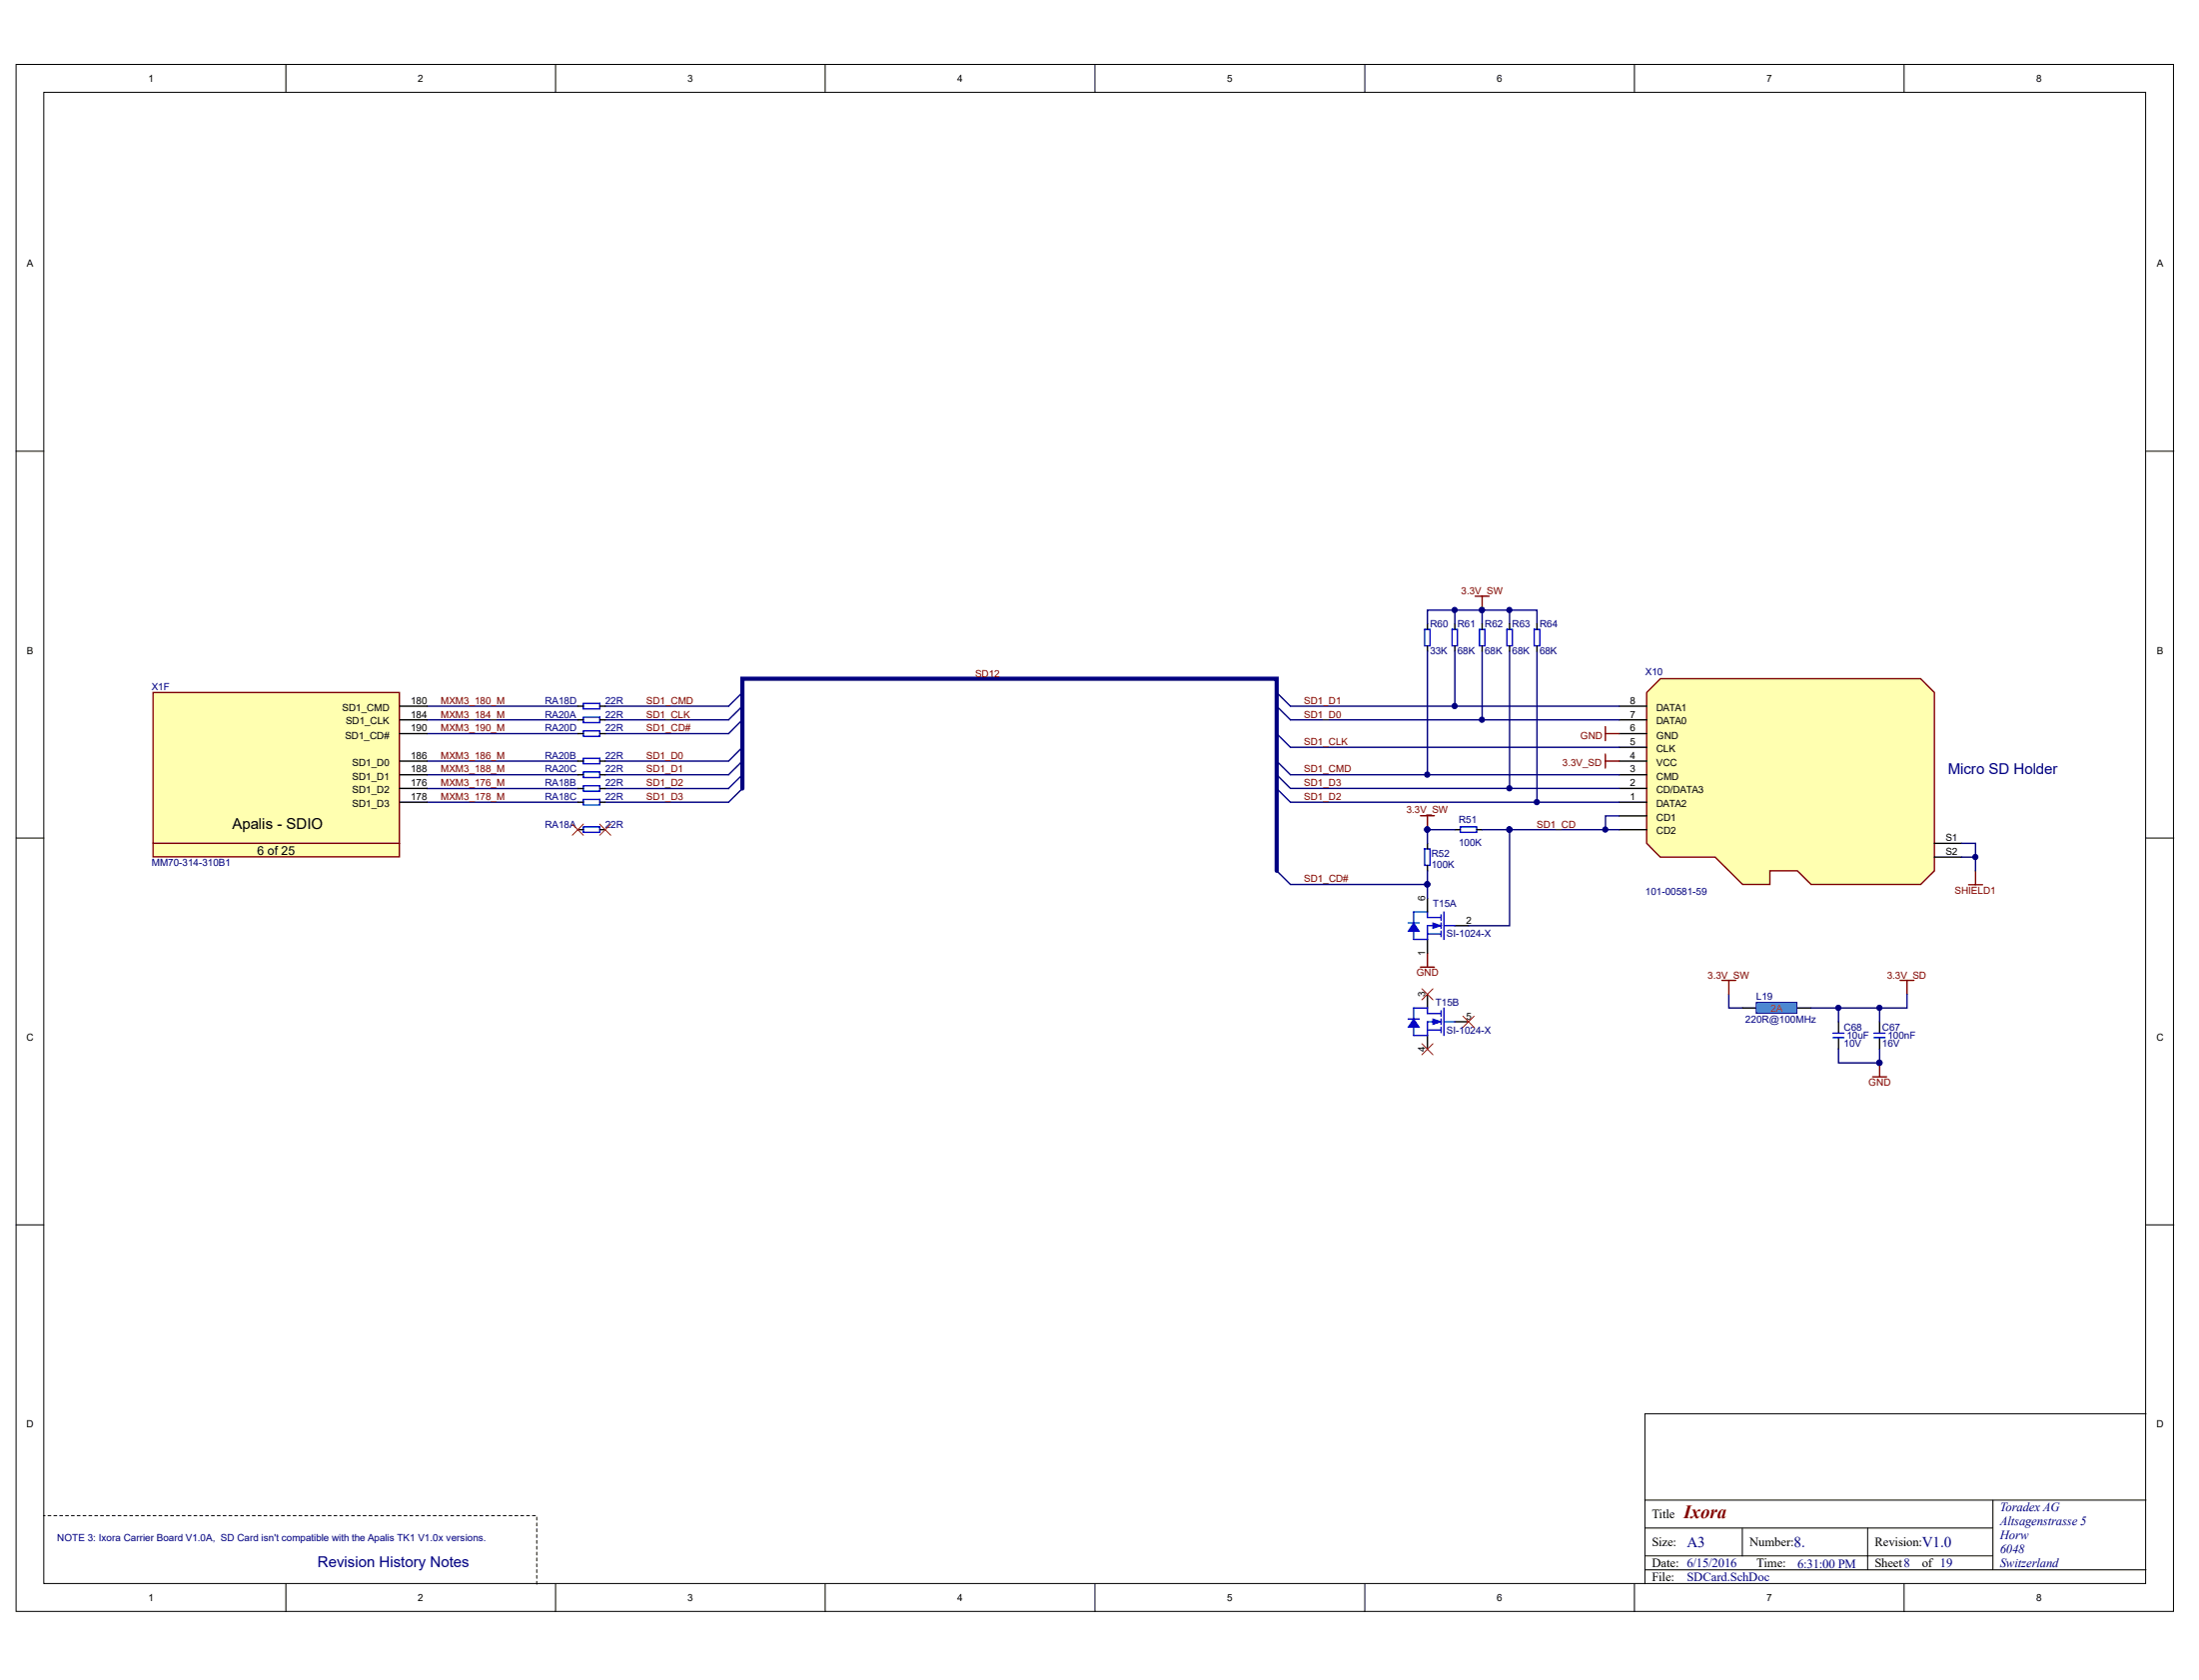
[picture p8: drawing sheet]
<svg xmlns="http://www.w3.org/2000/svg" width="271mm" height="207mm" viewBox="0 0 271 207" stroke-linecap="round" stroke-linejoin="round" font-family="sans-serif">
<g fill="#fff" stroke="#000" stroke-width=".12">
<path d="M2 7.9h265.8v190.7h-265.8z"/>
<path d="M5.4 11.4h259v183.8h-259z"/>
</g>
<g fill="none" stroke="#000" stroke-width=".12">
<path d="M35.2 7.9v3.5M68.4 7.9v3.5M101.7 7.9v3.5M134.9 7.9v3.5M168.2 7.9v3.5M201.4 7.9v3.5M234.6 7.9v3.5M2 55.6h3.4M264.4 55.6h3.4M2 103.3h3.4M264.4 103.3h3.4M2 151h3.4"/>
<path d="M264.4 151h3.4M264.4 174.3h-61.7v10.6M35.2 195.2v3.5M68.4 195.2v3.5M101.7 195.2v3.5M134.9 195.2v3.5M168.2 195.2v3.5M201.4 195.2v3.5M202.7 188.3h42.8M202.7 193.5h61.7M202.7 191.8h42.8M214.7 188.3v3.5"/>
<path d="M230.1 188.3v5.2M234.6 195.2v3.5M245.5 184.9v8.6M264.4 184.9h-61.7v10.3"/>
</g>
<path d="M204.6 83.7h32l1.7 1.7v21.9l-1.7 1.7h-13.5l-1.7-1.7h-3.3v1.7h-3.4l-3.4-3.3h-6.7l-1.7-1.7v-18.6z" fill-rule="evenodd" fill="#ffffb0" stroke="#800000" stroke-width=".17"/>
<g fill="none" stroke="#000" stroke-width=".17">
<path d="M199.5 98.9h3.4M199.5 97.2h3.4M199.5 95.5h3.4M199.5 93.8h3.4M199.5 92.1h3.4M199.5 90.4h3.4M199.5 88.7h3.4M199.5 87h3.4M199.5 100.6h3.4M199.5 102.3h3.4M238.3 104h3.4M238.3 105.7h3.4"/>
<path d="M214.7 124.2h1.7M221.4 124.2h1.7M226.5 125.9v1.5M226.5 127.9v1.4M231.6 125.9v1.5M231.6 127.9v1.4"/>
</g>
<path d="M157.3 85.4l1.7 1.6M157.3 87l1.7 1.7M157.3 95.5l1.7 1.7M157.3 97.2l1.7 1.7M157.3 90.4l1.7 1.7M157.3 93.8l1.7 1.7M157.3 107.3l1.7 1.7M213 122.6v1.6h1.7" fill="none" stroke="#000080" stroke-width=".17"/>
<path d="M225.8 127.9h1.4M225.8 127.4h1.4M230.9 127.9h1.3M230.9 127.4h1.3" fill="none" stroke="#00f" stroke-width=".17"/>
<path d="M230.7 132.7h1.7M231.6 131v1.7" fill="none" stroke="#800000" stroke-width=".17"/>
<circle cx="231.6" cy="131" r=".32" fill="#000080" stroke="#000080" stroke-width=".12"/>
<path d="M216.4 123.6h5v1.3h-5z" fill="#09f" stroke="#009" stroke-width=".12"/>
<path d="M175.5 77.6h.7v2h-.7zM178.9 77.6h.7v2h-.7z" fill="none" stroke="#00f" stroke-width=".17"/>
<path d="M175.9 76.9v.7M175.9 79.6v.7M179.2 76.9v.7M179.2 79.6v.7" fill="none" stroke="#000" stroke-width=".17"/>
<g fill="none" stroke="#000080" stroke-width=".17">
<path d="M175.9 76.9v-1.7h13.5v1.7M182.6 75.2v1.7M186 75.2v1.7M52.6 88.7h18.6M52.6 90.4h18.6M52.6 93.8h18.6M52.6 95.5h18.6M52.6 87h18.6M52.6 97.2h18.6M52.6 98.9h18.6M91.5 87l-1.7 1.7h-15.2M91.5 85.4l-1.7 1.6h-15.2"/>
<path d="M91.5 95.5l-1.7 1.7h-15.2M91.5 97.2l-1.7 1.7h-15.2M91.5 88.7l-1.7 1.7h-15.2M91.5 92.1l-1.7 1.7h-15.2M91.5 93.8l-1.7 1.7h-15.2M159 88.7h40.5M159 95.5h40.5M159 87h40.5M159 98.9h40.5M159 97.2h40.5M159 92.1h40.5M175.9 80.3v15.2"/>
<path d="M179.2 80.3v6.7M182.6 80.3v8.4M186 80.3v16.9M189.4 80.3v18.6M226.5 124.2v1.7M231.6 124.2v1.7M235 122.6v1.6h-11.9"/>
</g>
<g fill="#000080" stroke="#000080" stroke-width=".12">
<circle cx="179.2" cy="87" r=".32"/>
<circle cx="182.6" cy="88.7" r=".32"/>
<circle cx="186" cy="97.2" r=".32"/>
<circle cx="186" cy="75.2" r=".32"/>
<circle cx="182.6" cy="75.2" r=".32"/>
<circle cx="175.8" cy="95.5" r=".32"/>
<circle cx="226.5" cy="124.2" r=".32"/>
<circle cx="231.6" cy="124.2" r=".32"/>
<circle cx="189.3" cy="98.9" r=".32"/>
</g>
<path d="M234.1 120.8h1.7M235 120.8v1.8" fill="none" stroke="#800000" stroke-width=".17"/>
<path d="M18.9 85.4h30.3v20.2h-30.3z" fill="#ffffb0" stroke="#800000" stroke-width=".17"/>
<g fill="none" stroke="#800000" stroke-width=".17">
<path d="M181.8 73.5h1.7M182.6 73.5v1.7M197.8 89.6v1.7M197.8 93v1.7M197.8 93.8h1.7M197.8 90.4h1.7M18.9 104h30.4M175 100.6h1.7M175 119.2h1.7M175.9 100.6v1.7M175.9 117.5v1.7M242.5 109.1h1.8"/>
<path d="M243.4 107.3v1.8M212.1 120.8h1.8M213 120.8v1.8"/>
</g>
<g fill="none" stroke="#000" stroke-width=".17">
<path d="M182.6 76.9v.7M182.6 79.6v.7M186 76.9v.7M186 79.6v.7M189.4 76.9v.7M189.4 79.6v.7M49.3 88.7h3.3M49.3 90.4h3.3M49.3 87h3.3M49.3 93.8h3.3M49.3 95.5h3.3M49.3 97.2h3.3"/>
<path d="M49.3 98.9h3.3M71.2 88.7h.7M71.2 90.4h.7M71.2 87h.7M71.2 93.8h.7M71.2 95.5h.7M71.2 98.9h.7M71.2 97.2h.7M73.9 88.7h.7M73.9 90.4h.7M73.9 87h.7M73.9 93.8h.7"/>
<path d="M73.9 95.5h.7M73.9 98.9h.7M73.9 97.2h.7M71.2 102.3h.7M73.9 102.3h.7M175.9 104v.6M175.9 106.7v.6M175.9 110.7v1.7M175.9 115.8v1.7M179.2 102.3h.7M179.2 114.1h1.7M181.9 102.3h.7"/>
<path d="M175.9 122.6v1.6M175.9 127.6v1.7M179.2 125.9h1.7"/>
</g>
<g fill="#000080" stroke="#000080" stroke-width=".12">
<circle cx="182.6" cy="75.2" r=".32"/>
<circle cx="175.8" cy="102.3" r=".32"/>
<circle cx="179.2" cy="75.2" r=".32"/>
<circle cx="243.4" cy="105.6" r=".32"/>
<circle cx="231.6" cy="131" r=".32"/>
<circle cx="186" cy="102.3" r=".32"/>
<circle cx="197.8" cy="102.3" r=".32"/>
<circle cx="175.8" cy="109" r=".32"/>
</g>
<path d="M179.2 75.2v1.7M159 109h16.9M175.9 107.3v3.4M179.2 102.3h-3.3v1.7M182.6 102.3h16.9M186 102.3v11.8h-5.1M199.5 100.6h-1.7v1.7M241.7 104h1.7v3.3M241.7 105.7h1.7M226.5 129.3v1.7h5.1v-1.7" fill="none" stroke="#000080" stroke-width=".17"/>
<path d="M91.5 97.2v-13.5h65.8v23.6" fill="none" stroke="#000080" stroke-width=".51"/>
<g fill="none" stroke="#00f" stroke-width=".17">
<path d="M182.3 77.6h.7v2h-.7zM185.7 77.6h.6v2h-.6zM189 77.6h.7v2h-.7zM71.9 96.9h2v.6h-2zM71.9 98.5h2v.7h-2zM71.9 86.7h2v.7h-2zM71.9 88.4h2v.7h-2zM71.9 93.5h2v.6h-2zM71.9 95.2h2v.6h-2zM71.9 90.1h2v.7h-2zM71.9 101.9h2v.7h-2zM173.5 113.8h1.4"/>
<path d="M175.5 104.6h.7v2.1h-.7zM175.9 115.1h1.7M177.6 114.1h-1.7v1.7h-1.7v-1.2M177.6 113.1h-1.7v-.7h-1.7v1.4M177.6 112.8v.6M177.6 113.8v.6M177.6 114.8v.6M177.9 112.4v3.4M177.9 114.1h1.3M179.9 101.9h2v.7h-2zM173.5 125.6h1.4M175.9 127h1.7"/>
<path d="M177.6 124.9h-1.7v-.7h-1.7v1.4M177.6 125.9h-1.7v1.7h-1.7v-1.2M177.6 124.6v.7M177.6 125.6v.7M177.6 126.6v.7M177.9 124.2v3.4M177.9 125.9h1.3"/>
</g>
<g fill="#00f" stroke="#00f" stroke-width=".12">
<path d="M174.2 113.8l.7 1h-1.4z"/>
<path d="M176.5 113.8l1.1 .3-1.1 .3z"/>
<path d="M174.2 125.6l.7 1h-1.4z"/>
<path d="M176.5 125.6l1.1 .3-1.1 .4z"/>
</g>
<path d="M70.5 101.6l1.4 1.4M71.9 101.6l-1.4 1.4M73.9 101.6l1.4 1.4M75.3 101.6l-1.4 1.4M175.2 121.9l1.4 1.3M175.2 128.6l1.4 1.4M176.6 121.9l-1.4 1.3M176.6 128.6l-1.4 1.4M180.2 125.3l1.4 1.3M181.6 125.3l-1.4 1.3" fill="none" stroke="#f00" stroke-width=".12"/>
<path d="M66.1 195.3v-8.5h-60.7" fill="none" stroke="#000" stroke-width=".12" stroke-dasharray=".4 .4"/>
<text font-size="2.3" fill="#800000" x="207.4" y="187.2">Ixora</text>
<g font-size="1.9" fill="#000080">
<text x="240" y="95.4">Micro SD Holder</text>
<text x="207.8" y="190.7">A3</text>
<text x="221" y="190.7">8.</text>
<text x="236.8" y="190.7">V1.0</text>
<text x="39.1" y="193.2">Revision History Notes</text>
</g>
<text font-size="1.9" x="28.6" y="102.2">Apalis - SDIO</text>
<g font-size="1.6">
<text x="203.5" y="187.2">Title</text>
<text x="203.5" y="190.6">Size:</text>
<text x="215.5" y="190.6">Number:</text>
<text x="231" y="190.6">Revision:</text>
<text x="203.5" y="193.2">Date: 6/15/2016</text>
<text x="203.5" y="194.9">File:</text>
<text x="216.4" y="193.2">Time:</text>
<text x="231" y="193.2">Sheet8</text>
<text x="236.8" y="193.2">of 19</text>
</g>
<g font-size="1.6" fill="#000080">
<text x="246.4" y="186.3">Toradex AG</text>
<text x="246.4" y="188">Altsagenstrasse 5</text>
<text x="246.4" y="189.7">Horw</text>
<text x="246.4" y="191.5">6048</text>
<text x="207.8" y="194.9">SDCard.SchDoc</text>
<text x="221.4" y="193.3">6:31:00 PM</text>
<text x="246.4" y="193.2">Switzerland</text>
</g>
<text font-size="1.5" x="31.7" y="105.3">6 of 25</text>
<g font-size="1.2">
<text x="18.3" y="10.1">1</text>
<text x="51.5" y="10.1">2</text>
<text x="84.7" y="10.1">3</text>
<text x="118" y="10.1">4</text>
<text x="151.2" y="10.1">5</text>
<text x="184.4" y="10.1">6</text>
<text x="217.7" y="10.1">7</text>
<text x="250.9" y="10.1">8</text>
<text x="3.3" y="32.9">A</text>
<text x="265.7" y="32.9">A</text>
<text x="3.3" y="80.6">B</text>
<text x="265.7" y="80.6">B</text>
<text x="42.2" y="87.6">SD1_CMD</text>
<text x="42.6" y="89.3">SD1_CLK</text>
<text x="50.6" y="88.5">184</text>
<text x="50.6" y="86.8">180</text>
<text x="200.8" y="88.5">7</text>
<text x="200.8" y="86.8">8</text>
<text x="204.1" y="89.3">DATA0</text>
<text x="204.1" y="87.6">DATA1</text>
<text x="42.5" y="91">SD1_CD#</text>
<text x="43.4" y="94.4">SD1_D0</text>
<text x="50.6" y="90.2">190</text>
<text x="50.6" y="93.5">186</text>
<text x="50.6" y="95.2">188</text>
<text x="200.8" y="95.2">3</text>
<text x="200.8" y="93.5">4</text>
<text x="200.8" y="91.8">5</text>
<text x="200.8" y="90.2">6</text>
<text x="204.1" y="94.4">VCC</text>
<text x="204.1" y="92.7">CLK</text>
<text x="204.1" y="91">GND</text>
<text x="43.4" y="96.1">SD1_D1</text>
<text x="43.4" y="97.8">SD1_D2</text>
<text x="43.4" y="99.5">SD1_D3</text>
<text x="50.6" y="96.9">176</text>
<text x="50.6" y="98.6">178</text>
<text x="200.8" y="98.6">1</text>
<text x="200.8" y="96.9">2</text>
<text x="204.1" y="99.5">DATA2</text>
<text x="204.1" y="97.8">CD/DATA3</text>
<text x="204.1" y="96.1">CMD</text>
<text x="204.1" y="101.2">CD1</text>
<text x="204.1" y="102.8">CD2</text>
<text x="239.7" y="103.7">S1</text>
<text x="239.7" y="105.4">S2</text>
<text x="175.6" y="111" transform="rotate(-90 175.6 111)">6</text>
<text x="180.6" y="113.9">2</text>
<text x="175.6" y="117.9" transform="rotate(-90 175.6 117.9)">1</text>
<text x="175.6" y="122.9" transform="rotate(-90 175.6 122.9)">3</text>
<text x="180.6" y="125.7">5</text>
<text x="3.2" y="128.3">C</text>
<text x="175.6" y="129.7" transform="rotate(-90 175.6 129.7)">4</text>
<text x="265.7" y="128.3">C</text>
<text x="3.2" y="175.9">D</text>
<text x="265.7" y="175.9">D</text>
<text x="18.3" y="197.4">1</text>
<text x="51.5" y="197.4">2</text>
<text x="84.7" y="197.4">3</text>
<text x="118" y="197.4">4</text>
<text x="151.2" y="197.4">5</text>
<text x="184.4" y="197.4">6</text>
<text x="217.7" y="197.4">7</text>
<text x="250.9" y="197.4">8</text>
</g>
<g font-size="1.2" fill="#000080">
<text x="176.2" y="77.3">R60</text>
<text x="179.6" y="77.3">R61</text>
<text x="182.9" y="77.3">R62</text>
<text x="186.3" y="77.3">R63</text>
<text x="189.7" y="77.3">R64</text>
<text x="176.2" y="80.7">33K</text>
<text x="179.6" y="80.7">68K</text>
<text x="182.9" y="80.7">68K</text>
<text x="186.3" y="80.7">68K</text>
<text x="189.7" y="80.7">68K</text>
<text x="202.7" y="83.2">X10</text>
<text x="18.7" y="85.1">X1F</text>
<text x="67.1" y="86.8">RA18D</text>
<text x="67.1" y="88.5">RA20A</text>
<text x="74.6" y="86.8">22R</text>
<text x="74.6" y="88.5">22R</text>
<text x="67.1" y="93.5">RA20B</text>
<text x="67.1" y="95.2">RA20C</text>
<text x="67.1" y="90.2">RA20D</text>
<text x="74.6" y="93.5">22R</text>
<text x="74.6" y="95.2">22R</text>
<text x="74.6" y="90.2">22R</text>
<text x="67.1" y="96.9">RA18B</text>
<text x="67.1" y="98.6">RA18C</text>
<text x="74.6" y="96.9">22R</text>
<text x="74.6" y="98.6">22R</text>
<text x="179.7" y="101.5">R51</text>
<text x="18.7" y="106.8">MM70-314-310B1</text>
<text x="67.1" y="102">RA18A</text>
<text x="74.6" y="102">22R</text>
<text x="176.4" y="105.6">R52</text>
<text x="176.4" y="106.9">100K</text>
<text x="179.7" y="104.2">100K</text>
<text x="176.5" y="111.8">T15A</text>
<text x="202.7" y="110.3">101-00581-59</text>
<text x="178.2" y="115.5">SI-1024-X</text>
<text x="176.9" y="124">T15B</text>
<text x="216.4" y="123.3">L19</text>
<text x="178.2" y="127.4">SI-1024-X</text>
<text x="215" y="126">220R@100MHz</text>
<text x="227.2" y="129.1">10V</text>
<text x="227.2" y="127">C68</text>
<text x="227.5" y="128.1">10uF</text>
<text x="231.9" y="129.1">16V</text>
<text x="231.9" y="127">C67</text>
<text x="232.6" y="128.1">100nF</text>
<text x="7" y="189.9">NOTE 3: Ixora Carrier Board V1.0A, SD Card isn't compatible with the Apalis TK1 V1.0x versions.</text>
</g>
<g font-size="1.2" fill="#800000">
<text x="180" y="73.2">3.3V_SW</text>
<text x="120.2" y="83.4">SD12</text>
<text x="54.3" y="88.5">MXM3_184_M</text>
<text x="54.3" y="86.8">MXM3_180_M</text>
<text x="79.6" y="86.8">SD1_CMD</text>
<text x="79.6" y="88.5">SD1_CLK</text>
<text x="160.7" y="88.5">SD1_D0</text>
<text x="160.7" y="86.8">SD1_D1</text>
<text x="54.3" y="93.5">MXM3_186_M</text>
<text x="54.3" y="95.2">MXM3_188_M</text>
<text x="54.3" y="90.2">MXM3_190_M</text>
<text x="79.6" y="93.5">SD1_D0</text>
<text x="79.6" y="95.2">SD1_D1</text>
<text x="79.6" y="90.2">SD1_CD#</text>
<text x="160.7" y="95.2">SD1_CMD</text>
<text x="160.7" y="91.8">SD1_CLK</text>
<text x="192.5" y="94.4">3.3V_SD</text>
<text x="194.7" y="91">GND</text>
<text x="54.3" y="96.9">MXM3_176_M</text>
<text x="54.3" y="98.6">MXM3_178_M</text>
<text x="79.6" y="96.9">SD1_D2</text>
<text x="79.6" y="98.6">SD1_D3</text>
<text x="160.7" y="98.6">SD1_D2</text>
<text x="160.7" y="96.9">SD1_D3</text>
<text x="173.3" y="100.3">3.3V_SW</text>
<text x="189.4" y="102">SD1_CD</text>
<text x="160.7" y="108.8">SD1_CD#</text>
<text x="240.8" y="110.2">SHIELD1</text>
<text x="174.5" y="120.3">GND</text>
<text x="210.4" y="120.6">3.3V_SW</text>
<text x="232.5" y="120.6">3.3V_SD</text>
<text x="230.2" y="133.8">GND</text>
</g>
<text font-size="1.2" fill="#f30" x="218.2" y="124.7">2A</text>
</svg>
